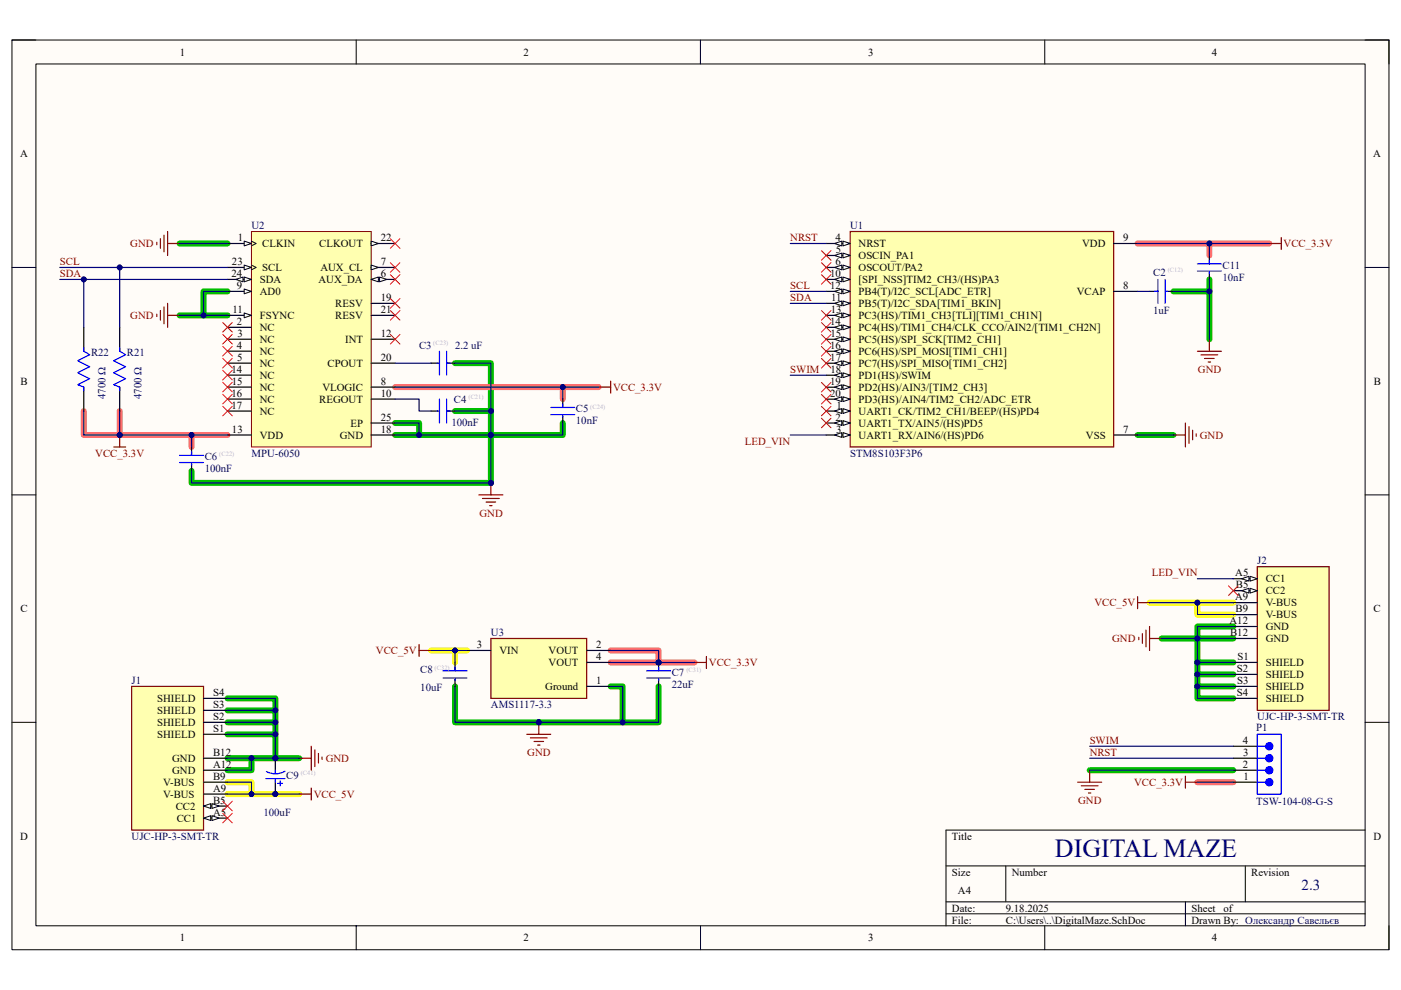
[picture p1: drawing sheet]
<svg xmlns="http://www.w3.org/2000/svg" width="297mm" height="210mm" viewBox="0 0 297 210" stroke-linecap="round" stroke-linejoin="round" font-family="sans-serif">
<path d="M2.5 8.5h292v192.9h-292z" fill="#fffcf8"/>
<path d="M2.5 8.5h292v192.9h-292z" fill="none" stroke="#000" stroke-width=".21"/>
<path d="M7.6 13.6h281.8v182.8h-281.8z" fill="#fffcf8"/>
<g fill="none" stroke="#000" stroke-width=".21">
<path d="M2.5 8.5h5.1M7.6 13.6h281.8v182.8h-281.8zM75.5 8.5v5.1M148.5 8.5v5.1M221.5 8.5v5.1M289.4 8.5h5.1v5.1M2.5 56.7h5.1M289.4 56.7h5.1M2.5 105h5.1M289.4 105h5.1M2.5 153.2h5.1M289.4 153.2h5.1"/>
<path d="M289.4 176.1h-88.8v20.3M75.5 196.4v5M148.5 196.4v5M200.6 183.7h88.8M200.6 191.3h88.8M200.6 193.8h88.8M213.3 183.7v7.6M221.5 196.4v5M251.3 191.3v5.1M264 183.7v7.6M294.5 196.4v5"/>
</g>
<g fill="none" stroke="#00be00" stroke-width="1.3">
<path d="M38.1 51.6h10.1M256.4 59.3v12.7M38.1 66.9h10.1M48.2 61.8h-5v5.1M96.5 77h7.6v25.4h-63.5v-2.5M248.8 61.8h7.6M83.8 89.7h5.1v2.6M96.5 87.2h7.6M119.3 89.7v2.6h-35.5M241.2 92.3h7.6M246.3 135.4h7.6v12.7h7.6M261.5 132.9h-7.6v2.5h7.6"/>
<path d="M48.2 148.1h10.2v12.7M48.2 150.7h10.2M48.2 153.2h10.2M48.2 155.7h10.2M96.5 145.6v7.6h43.1v-7.6M129.5 145.6h2.5v7.6M253.9 145.6h7.6M253.9 143h7.6M253.9 140.5h7.6M48.2 160.8h15.3M53.3 160.8v2.6h-5.1M231 163.4h30.5"/>
</g>
<path d="M241.2 51.6h27.9M256.4 51.6v2.6M17.8 87.2v5.1h22.8M25.4 87.2v5.1M48.2 92.3h-7.6v2.5M83.8 82.1h35.5v2.5M119.3 82.1h7.6M129.5 138h10.1v2.5h-10.1M139.6 140.5h7.6M253.9 165.9h7.6" fill="none" stroke="#ff6e6e" stroke-width="1.3"/>
<path d="M91.4 138h7.6M96.5 138v2.5M243.7 127.8h10.2M261.5 127.8h-7.6v2.6h7.6M48.2 165.9h5.1v2.5h-5.1M53.3 168.4h10.2" fill="none" stroke="#ff0" stroke-width="1.3"/>
<path d="M180.3 49.1h55.8v45.7h-55.8z" fill="#ffffb0"/>
<path d="M180.3 49.1h55.8v45.7h-55.8z" fill="none" stroke="#800000" stroke-width=".25"/>
<path d="M175.2 51.6h5.1" fill="none" stroke="#000" stroke-width=".25"/>
<path d="M178.7 51.1l1.6 .5-1.6 .6z" fill="#f8fcff"/>
<path d="M178.7 51.1l1.6 .5-1.6 .6z" fill="none" stroke="#000" stroke-width=".21"/>
<path d="M176.9 51.6l1.6-.5v1.1z" fill="#f8fcff"/>
<path d="M176.9 51.6l1.6-.5v1.1z" fill="none" stroke="#000" stroke-width=".21"/>
<path d="M175.2 54.2h5.1" fill="none" stroke="#000" stroke-width=".25"/>
<path d="M178.7 53.7l1.6 .5-1.6 .5z" fill="#f8fcff"/>
<path d="M178.7 53.7l1.6 .5-1.6 .5z" fill="none" stroke="#000" stroke-width=".21"/>
<path d="M176.9 54.2l1.6-.5v1z" fill="#f8fcff"/>
<path d="M176.9 54.2l1.6-.5v1z" fill="none" stroke="#000" stroke-width=".21"/>
<path d="M175.2 56.7h5.1" fill="none" stroke="#000" stroke-width=".25"/>
<path d="M178.7 56.2l1.6 .5-1.6 .5z" fill="#f8fcff"/>
<path d="M178.7 56.2l1.6 .5-1.6 .5z" fill="none" stroke="#000" stroke-width=".21"/>
<path d="M176.9 56.7l1.6-.5v1z" fill="#f8fcff"/>
<path d="M176.9 56.7l1.6-.5v1z" fill="none" stroke="#000" stroke-width=".21"/>
<path d="M175.2 59.3h5.1" fill="none" stroke="#000" stroke-width=".25"/>
<path d="M178.7 58.8l1.6 .5-1.6 .5z" fill="#f8fcff"/>
<path d="M178.7 58.8l1.6 .5-1.6 .5z" fill="none" stroke="#000" stroke-width=".21"/>
<path d="M176.9 59.3l1.6-.5v1z" fill="#f8fcff"/>
<path d="M176.9 59.3l1.6-.5v1z" fill="none" stroke="#000" stroke-width=".21"/>
<path d="M175.2 61.8h5.1" fill="none" stroke="#000" stroke-width=".25"/>
<path d="M178.7 61.3l1.6 .5-1.6 .5z" fill="#f8fcff"/>
<path d="M178.7 61.3l1.6 .5-1.6 .5z" fill="none" stroke="#000" stroke-width=".21"/>
<path d="M176.9 61.8l1.6-.5v1z" fill="#f8fcff"/>
<path d="M176.9 61.8l1.6-.5v1z" fill="none" stroke="#000" stroke-width=".21"/>
<path d="M175.2 64.3h5.1" fill="none" stroke="#000" stroke-width=".25"/>
<path d="M178.7 63.8l1.6 .5-1.6 .6z" fill="#f8fcff"/>
<path d="M178.7 63.8l1.6 .5-1.6 .6z" fill="none" stroke="#000" stroke-width=".21"/>
<path d="M176.9 64.3l1.6-.5v1.1z" fill="#f8fcff"/>
<path d="M176.9 64.3l1.6-.5v1.1z" fill="none" stroke="#000" stroke-width=".21"/>
<path d="M175.2 66.9h5.1" fill="none" stroke="#000" stroke-width=".25"/>
<path d="M178.7 66.4l1.6 .5-1.6 .5z" fill="#f8fcff"/>
<path d="M178.7 66.4l1.6 .5-1.6 .5z" fill="none" stroke="#000" stroke-width=".21"/>
<path d="M176.9 66.9l1.6-.5v1z" fill="#f8fcff"/>
<path d="M176.9 66.9l1.6-.5v1z" fill="none" stroke="#000" stroke-width=".21"/>
<path d="M175.2 69.4h5.1" fill="none" stroke="#000" stroke-width=".25"/>
<path d="M178.7 68.9l1.6 .5-1.6 .5z" fill="#f8fcff"/>
<path d="M178.7 68.9l1.6 .5-1.6 .5z" fill="none" stroke="#000" stroke-width=".21"/>
<path d="M176.9 69.4l1.6-.5v1z" fill="#f8fcff"/>
<path d="M176.9 69.4l1.6-.5v1z" fill="none" stroke="#000" stroke-width=".21"/>
<path d="M175.2 72h5.1" fill="none" stroke="#000" stroke-width=".25"/>
<path d="M178.7 71.5l1.6 .5-1.6 .5z" fill="#f8fcff"/>
<path d="M178.7 71.5l1.6 .5-1.6 .5z" fill="none" stroke="#000" stroke-width=".21"/>
<path d="M176.9 72l1.6-.5v1z" fill="#f8fcff"/>
<path d="M176.9 72l1.6-.5v1z" fill="none" stroke="#000" stroke-width=".21"/>
<path d="M175.2 74.5h5.1" fill="none" stroke="#000" stroke-width=".25"/>
<path d="M178.7 74l1.6 .5-1.6 .5z" fill="#f8fcff"/>
<path d="M178.7 74l1.6 .5-1.6 .5z" fill="none" stroke="#000" stroke-width=".21"/>
<path d="M176.9 74.5l1.6-.5v1z" fill="#f8fcff"/>
<path d="M176.9 74.5l1.6-.5v1z" fill="none" stroke="#000" stroke-width=".21"/>
<path d="M175.2 77h5.1" fill="none" stroke="#000" stroke-width=".25"/>
<path d="M178.7 76.5l1.6 .5-1.6 .6z" fill="#f8fcff"/>
<path d="M178.7 76.5l1.6 .5-1.6 .6z" fill="none" stroke="#000" stroke-width=".21"/>
<path d="M176.9 77l1.6-.5v1.1z" fill="#f8fcff"/>
<path d="M176.9 77l1.6-.5v1.1z" fill="none" stroke="#000" stroke-width=".21"/>
<path d="M175.2 79.6h5.1" fill="none" stroke="#000" stroke-width=".25"/>
<path d="M178.7 79.1l1.6 .5-1.6 .5z" fill="#f8fcff"/>
<path d="M178.7 79.1l1.6 .5-1.6 .5z" fill="none" stroke="#000" stroke-width=".21"/>
<path d="M176.9 79.6l1.6-.5v1z" fill="#f8fcff"/>
<path d="M176.9 79.6l1.6-.5v1z" fill="none" stroke="#000" stroke-width=".21"/>
<path d="M175.2 82.1h5.1" fill="none" stroke="#000" stroke-width=".25"/>
<path d="M178.7 81.6l1.6 .5-1.6 .5z" fill="#f8fcff"/>
<path d="M178.7 81.6l1.6 .5-1.6 .5z" fill="none" stroke="#000" stroke-width=".21"/>
<path d="M176.9 82.1l1.6-.5v1z" fill="#f8fcff"/>
<path d="M176.9 82.1l1.6-.5v1z" fill="none" stroke="#000" stroke-width=".21"/>
<path d="M175.2 84.7h5.1" fill="none" stroke="#000" stroke-width=".25"/>
<path d="M178.7 84.2l1.6 .5-1.6 .5z" fill="#f8fcff"/>
<path d="M178.7 84.2l1.6 .5-1.6 .5z" fill="none" stroke="#000" stroke-width=".21"/>
<path d="M176.9 84.7l1.6-.5v1z" fill="#f8fcff"/>
<path d="M176.9 84.7l1.6-.5v1z" fill="none" stroke="#000" stroke-width=".21"/>
<path d="M175.2 87.2h5.1" fill="none" stroke="#000" stroke-width=".25"/>
<path d="M178.7 86.7l1.6 .5-1.6 .5z" fill="#f8fcff"/>
<path d="M178.7 86.7l1.6 .5-1.6 .5z" fill="none" stroke="#000" stroke-width=".21"/>
<path d="M176.9 87.2l1.6-.5v1z" fill="#f8fcff"/>
<path d="M176.9 87.2l1.6-.5v1z" fill="none" stroke="#000" stroke-width=".21"/>
<path d="M175.2 89.7h5.1" fill="none" stroke="#000" stroke-width=".25"/>
<path d="M178.7 89.2l1.6 .5-1.6 .5z" fill="#f8fcff"/>
<path d="M178.7 89.2l1.6 .5-1.6 .5z" fill="none" stroke="#000" stroke-width=".21"/>
<path d="M176.9 89.7l1.6-.5v1z" fill="#f8fcff"/>
<path d="M176.9 89.7l1.6-.5v1z" fill="none" stroke="#000" stroke-width=".21"/>
<path d="M175.2 92.3h5.1" fill="none" stroke="#000" stroke-width=".25"/>
<path d="M178.7 91.8l1.6 .5-1.6 .5z" fill="#f8fcff"/>
<path d="M178.7 91.8l1.6 .5-1.6 .5z" fill="none" stroke="#000" stroke-width=".21"/>
<path d="M176.9 92.3l1.6-.5v1z" fill="#f8fcff"/>
<path d="M176.9 92.3l1.6-.5v1z" fill="none" stroke="#000" stroke-width=".21"/>
<path d="M236.1 51.6h5.1M236.1 61.8h5.1M236.1 92.3h5.1" fill="none" stroke="#000" stroke-width=".25"/>
<path d="M53.3 49.1h25.4v45.7h-25.4z" fill="#ffffb0"/>
<path d="M53.3 49.1h25.4v45.7h-25.4z" fill="none" stroke="#800000" stroke-width=".21"/>
<path d="M48.2 51.6h5.1" fill="none" stroke="#000" stroke-width=".25"/>
<path d="M51.8 51.1l1.5 .5-1.5 .6z" fill="#f8fcff"/>
<path d="M51.8 51.1l1.5 .5-1.5 .6zM53.3 51.1l1 .5-1 .6" fill="none" stroke="#000" stroke-width=".21"/>
<path d="M78.7 59.3h5.1M48.2 69.4h5.1M48.2 71.9h5.1M48.2 74.5h5.1M48.2 77h5.1" fill="none" stroke="#000" stroke-width=".25"/>
<path d="M78.7 59.3l1.5-.5v1z" fill="#f8fcff"/>
<path d="M78.7 59.3l1.5-.5v1z" fill="none" stroke="#000" stroke-width=".21"/>
<path d="M80.5 58.8l1.5 .5-1.5 .5z" fill="#f8fcff"/>
<path d="M80.5 58.8l1.5 .5-1.5 .5z" fill="none" stroke="#000" stroke-width=".21"/>
<path d="M78.7 56.7h5.1" fill="none" stroke="#000" stroke-width=".25"/>
<path d="M78.7 56.2l1.5 .5-1.5 .5z" fill="#f8fcff"/>
<path d="M78.7 56.2l1.5 .5-1.5 .5z" fill="none" stroke="#000" stroke-width=".21"/>
<path d="M48.2 61.8h5.1M78.7 82.1h5.1" fill="none" stroke="#000" stroke-width=".25"/>
<path d="M51.8 61.3l1.5 .5-1.5 .5z" fill="#f8fcff"/>
<path d="M51.8 61.3l1.5 .5-1.5 .5z" fill="none" stroke="#000" stroke-width=".21"/>
<path d="M48.2 66.9h5.1M78.7 84.6h5.1" fill="none" stroke="#000" stroke-width=".25"/>
<path d="M51.8 66.4l1.5 .5-1.5 .5z" fill="#f8fcff"/>
<path d="M51.8 66.4l1.5 .5-1.5 .5z" fill="none" stroke="#000" stroke-width=".21"/>
<path d="M78.7 51.6h5.1M48.2 79.6h5.1M78.7 71.9h5.1M78.7 64.3h5.1M78.7 77h5.1M78.7 66.9h5.1M48.2 92.3h5.1M48.2 87.2h5.1M48.2 82.1h5.1M48.2 84.6h5.1M78.7 92.3h5.1" fill="none" stroke="#000" stroke-width=".25"/>
<path d="M78.7 51.1l1.5 .5-1.5 .6z" fill="#f8fcff"/>
<path d="M78.7 51.1l1.5 .5-1.5 .6z" fill="none" stroke="#000" stroke-width=".21"/>
<path d="M48.2 56.7h5.1" fill="none" stroke="#000" stroke-width=".25"/>
<path d="M51.8 56.2l1.5 .5-1.5 .5z" fill="#f8fcff"/>
<path d="M51.8 56.2l1.5 .5-1.5 .5zM53.3 56.2l1 .5-1 .5" fill="none" stroke="#000" stroke-width=".21"/>
<path d="M48.2 59.3h5.1" fill="none" stroke="#000" stroke-width=".25"/>
<path d="M51.8 58.8l1.5 .5-1.5 .5z" fill="#f8fcff"/>
<path d="M51.8 58.8l1.5 .5-1.5 .5z" fill="none" stroke="#000" stroke-width=".21"/>
<path d="M50 59.3l1.5-.5v1z" fill="#f8fcff"/>
<path d="M50 59.3l1.5-.5v1z" fill="none" stroke="#000" stroke-width=".21"/>
<path d="M78.7 89.7h5.1" fill="none" stroke="#000" stroke-width=".25"/>
<path d="M104.1 135.4h20.3v12.7h-20.3z" fill="#ffffb0"/>
<path d="M33.2 66.6v.5M34 65.9v2M34.8 65.1v3.6M35.5 66.9h2.6M35.5 64.3v5.1M101.5 105h5.1M102.3 105.7h3.6M103.1 106.5h2M103.8 107.3h.5M104.1 102.4v2.6M104.1 135.4h20.3v12.7h-20.3z" fill="none" stroke="#800000" stroke-width=".25"/>
<path d="M40.6 94.8v1.8M40.6 98.4v1.5M99 138h5.1M124.4 138h5.1M124.4 140.5h5.1M124.4 145.6h5.1" fill="none" stroke="#000" stroke-width=".25"/>
<path d="M38.1 96.6h5.1M38.1 98.1h5.1M40.6 95.8v.8M40.6 98.4v.2" fill="none" stroke="#00f" stroke-width=".25"/>
<circle cx="104.1" cy="102.4" r=".51" fill="#000080"/>
<circle cx="104.1" cy="102.4" r=".51" fill="none" stroke="#000080" stroke-width=".21"/>
<path d="M91.4 87.2h1.5M94.7 87.2h1.8M119.3 84.6v1.8M119.3 88.2v1.5" fill="none" stroke="#000" stroke-width=".25"/>
<path d="M92.7 87.2h.2M93.2 84.6v5.1M94.7 84.6v5.1M94.7 87.2h.8M116.8 86.4h5.1M116.8 87.9h5.1M119.3 85.7v.7M119.3 88.2v.3" fill="none" stroke="#00f" stroke-width=".25"/>
<path d="M27.9 145.6h15.3v30.5h-15.3z" fill="#ffffb0"/>
<path d="M27.9 145.6h15.3v30.5h-15.3z" fill="none" stroke="#800000" stroke-width=".25"/>
<path d="M43.2 173.5h5" fill="none" stroke="#000" stroke-width=".25"/>
<path d="M43.2 173.5l1.5-.5v1z" fill="#f8fcff"/>
<path d="M43.2 173.5l1.5-.5v1z" fill="none" stroke="#000" stroke-width=".21"/>
<path d="M44.9 173l1.6 .5-1.6 .5z" fill="#f8fcff"/>
<path d="M44.9 173l1.6 .5-1.6 .5z" fill="none" stroke="#000" stroke-width=".21"/>
<path d="M43.2 171h5" fill="none" stroke="#000" stroke-width=".25"/>
<path d="M43.2 171l1.5-.5v1z" fill="#f8fcff"/>
<path d="M43.2 171l1.5-.5v1z" fill="none" stroke="#000" stroke-width=".21"/>
<path d="M44.9 170.5l1.6 .5-1.6 .5z" fill="#f8fcff"/>
<path d="M44.9 170.5l1.6 .5-1.6 .5z" fill="none" stroke="#000" stroke-width=".21"/>
<path d="M43.2 155.7h5M43.2 153.2h5M43.2 150.7h5M43.2 148.1h5M43.2 168.4h5M43.2 165.9h5M43.2 163.4h5M43.2 160.8h5" fill="none" stroke="#000" stroke-width=".25"/>
<path d="M266.6 120.2h15.2v30.5h-15.2z" fill="#ffffb0"/>
<path d="M266.6 120.2h15.2v30.5h-15.2z" fill="none" stroke="#800000" stroke-width=".25"/>
<path d="M261.5 122.7h5.1" fill="none" stroke="#000" stroke-width=".25"/>
<path d="M265 122.2l1.6 .5-1.6 .6z" fill="#f8fcff"/>
<path d="M265 122.2l1.6 .5-1.6 .6z" fill="none" stroke="#000" stroke-width=".21"/>
<path d="M263.3 122.7l1.5-.5v1.1z" fill="#f8fcff"/>
<path d="M263.3 122.7l1.5-.5v1.1z" fill="none" stroke="#000" stroke-width=".21"/>
<path d="M261.5 125.3h5.1" fill="none" stroke="#000" stroke-width=".25"/>
<path d="M265 124.8l1.6 .5-1.6 .5z" fill="#f8fcff"/>
<path d="M265 124.8l1.6 .5-1.6 .5z" fill="none" stroke="#000" stroke-width=".21"/>
<path d="M263.3 125.3l1.5-.5v1z" fill="#f8fcff"/>
<path d="M263.3 125.3l1.5-.5v1z" fill="none" stroke="#000" stroke-width=".21"/>
<path d="M261.5 127.8h5.1M261.5 130.4h5.1M261.5 132.9h5.1M261.5 135.4h5.1M96.5 140.5v1.8M96.5 144.1v1.5M261.5 140.5h5.1M261.5 143h5.1M261.5 145.6h5.1M261.5 148.1h5.1" fill="none" stroke="#000" stroke-width=".25"/>
<g fill="none" stroke="#800000" stroke-width=".25">
<path d="M33.2 51.4v.5M34 50.6v2.1M34.8 49.9v3.5M35.5 51.6h2.6M35.5 49.1v5.1M241.4 135.2v.5M242.2 134.4v2M243 133.6v3.6M243.7 132.9v5.1M243.7 135.4h2.6M66 158.3v5.1M66.8 159v3.6"/>
<path d="M67.5 159.8v2M63.5 160.8h2.5M68.3 160.6v.5"/>
</g>
<path d="M93.9 142.3h5.1M93.9 143.8h5.1M96.5 141.5v.8M96.5 144.1v.2" fill="none" stroke="#00f" stroke-width=".25"/>
<circle cx="139.6" cy="140.5" r=".51" fill="#000080"/>
<circle cx="139.6" cy="140.5" r=".51" fill="none" stroke="#000080" stroke-width=".21"/>
<path d="M139.6 140.5v1.8" fill="none" stroke="#000" stroke-width=".25"/>
<circle cx="139.6" cy="140.5" r=".51" fill="#000080"/>
<circle cx="139.6" cy="140.5" r=".51" fill="none" stroke="#000080" stroke-width=".21"/>
<path d="M139.6 144.1v1.5" fill="none" stroke="#000" stroke-width=".25"/>
<path d="M137.1 142.3h5.1M137.1 143.8h5.1M139.6 141.5v.8M139.6 144.1v.2" fill="none" stroke="#00f" stroke-width=".25"/>
<path d="M111.7 155.7h5.1M112.5 156.5h3.5M113.2 157.3h2M114 158h.5M114.2 153.2v2.5" fill="none" stroke="#800000" stroke-width=".25"/>
<circle cx="114.2" cy="153.2" r=".51" fill="#000080"/>
<circle cx="114.2" cy="153.2" r=".51" fill="none" stroke="#000080" stroke-width=".21"/>
<circle cx="58.4" cy="168.4" r=".51" fill="#000080"/>
<circle cx="58.4" cy="168.4" r=".51" fill="none" stroke="#000080" stroke-width=".21"/>
<circle cx="58.4" cy="160.8" r=".51" fill="#000080"/>
<circle cx="58.4" cy="160.8" r=".51" fill="none" stroke="#000080" stroke-width=".21"/>
<path d="M58.4 165.9v2.5" fill="none" stroke="#000" stroke-width=".25"/>
<circle cx="58.4" cy="168.4" r=".51" fill="#000080"/>
<circle cx="58.4" cy="168.4" r=".51" fill="none" stroke="#000080" stroke-width=".21"/>
<path d="M58.4 160.8v2.6" fill="none" stroke="#000" stroke-width=".25"/>
<circle cx="58.4" cy="160.8" r=".51" fill="#000080"/>
<circle cx="58.4" cy="160.8" r=".51" fill="none" stroke="#000080" stroke-width=".21"/>
<g fill="none" stroke="#00f" stroke-width=".25">
<path d="M253.9 56h5M253.9 57.5h5M256.4 55.2v.8M256.4 57.7v.3M17.8 73.7v.8l1.2 .7-2.5 1.3 2.5 1.3-2.5 1.3 2.5 1.2-2.5 1.3 1.3 .5v.8M25.4 73.7v.8l1.2 .7-2.5 1.3 2.5 1.3-2.5 1.3 2.5 1.2-2.5 1.3 1.3 .5v.8M56.3 165.1h4.1M58.4 163.4v.7M58.4 165.1v.8M58.9 166.2h1M59.4 165.7v1M60.4 163.6a4 4 0 0 1-3.9 0"/>
<path d="M266.6 165.9h1.7"/>
</g>
<path d="M256.4 54.2v1.8M256.4 57.7v1.6M17.8 69.4v5.1M25.4 69.4v5.1M17.8 82.1v5.1M25.4 82.1v5.1M261.5 158.3h5.1M261.5 165.9h5.1M261.5 163.4h5.1M261.5 160.8h5.1" fill="none" stroke="#000" stroke-width=".25"/>
<path d="M253.9 74.5h5M254.6 75.3h3.6M255.4 76h2M256.2 76.8h.5M256.4 72v2.5M248.8 92.3h2.5M251.3 89.7v5.1M252.1 90.5v3.5M252.9 91.2v2.1M253.6 92v.5" fill="none" stroke="#800000" stroke-width=".25"/>
<circle cx="269.1" cy="165.9" r=".76" fill="#00f"/>
<g fill="none" stroke="#00f" stroke-width=".25">
<path d="M266.6 155.7h5v12.7h-5zM266.6 163.4h1.7"/>
<circle cx="269.1" cy="165.9" r=".76"/>
</g>
<circle cx="269.1" cy="163.4" r=".76" fill="#00f"/>
<g fill="none" stroke="#00f" stroke-width=".25">
<path d="M266.6 158.3h1.7M266.6 160.8h1.7"/>
<circle cx="269.1" cy="163.4" r=".76"/>
</g>
<circle cx="269.1" cy="160.8" r=".76" fill="#00f"/>
<circle cx="269.1" cy="160.8" r=".76" fill="none" stroke="#00f" stroke-width=".25"/>
<circle cx="269.1" cy="158.3" r=".76" fill="#00f"/>
<g fill="none" stroke="#00f" stroke-width=".25">
<path d="M245.5 59.3v5M247 59.3v5M244.7 61.8h.8M247.3 61.8h.2"/>
<circle cx="269.1" cy="158.3" r=".76"/>
</g>
<g fill="none" stroke="#f00" stroke-width=".21">
<path d="M82.8 50.6l2 2.1M82.8 55.7l2 2M82.8 58.3l2 2M84.8 50.6l-2 2.1M84.8 55.7l-2 2M84.8 58.3l-2 2M174.2 53.2l2 2M174.2 55.7l2 2M174.2 58.3l2 2M176.2 53.2l-2 2M176.2 55.7l-2 2M176.2 58.3l-2 2"/>
<path d="M47.2 68.4l2.1 2M47.2 70.9l2.1 2.1M47.2 73.5l2.1 2M47.2 76l2.1 2M47.2 78.5l2.1 2.1M49.3 68.4l-2.1 2M49.3 70.9l-2.1 2.1M49.3 73.5l-2.1 2M49.3 76l-2.1 2M49.3 78.5l-2.1 2.1M82.8 63.3l2 2.1M82.8 65.9l2 2"/>
<path d="M84.8 63.3l-2 2.1M84.8 65.9l-2 2M174.2 65.9l2 2M174.2 68.4l2 2M174.2 71l2 2M174.2 73.5l2 2M174.2 76l2 2.1M176.2 65.9l-2 2M176.2 68.4l-2 2M176.2 71l-2 2M176.2 73.5l-2 2M176.2 76l-2 2.1"/>
<path d="M47.2 86.2l2.1 2M47.2 81.1l2.1 2M47.2 83.6l2.1 2.1M49.3 86.2l-2.1 2M49.3 81.1l-2.1 2M49.3 83.6l-2.1 2.1M174.2 81.1l2 2M174.2 83.7l2 2M174.2 86.2l2 2M174.2 88.7l2 2M176.2 81.1l-2 2M176.2 83.7l-2 2"/>
<path d="M176.2 86.2l-2 2M176.2 88.7l-2 2"/>
</g>
<g fill="none" stroke="#800000" stroke-width=".25">
<path d="M269.1 51.6h2.5M271.6 50.4v2.5M24.1 94.8h2.5M25.4 92.3v2.5M126.9 82.1h2.6M129.5 80.8v2.6M88.9 138h2.5M88.9 136.7v2.5M149.8 139.2v2.6M241.2 126.6v2.5M241.2 127.8h2.5M147.2 140.5h2.6"/>
<path d="M63.5 168.4h2.5M66 167.2v2.5"/>
</g>
<path d="M243.7 61.8h1.8M247.3 61.8h1.5" fill="none" stroke="#000" stroke-width=".25"/>
<circle cx="25.4" cy="92.3" r=".51" fill="#000080"/>
<circle cx="25.4" cy="92.3" r=".51" fill="none" stroke="#000080" stroke-width=".21"/>
<path d="M82.8 70.9l2 2.1M84.8 70.9l-2 2.1M260.5 124.3l2 2M262.5 124.3l-2 2M47.2 169.9l2.1 2.1M47.2 172.5l2.1 2M49.3 169.9l-2.1 2.1M49.3 172.5l-2.1 2" fill="none" stroke="#f00" stroke-width=".21"/>
<path d="M228.5 165.9h5.1M229.3 166.7h3.5M230 167.4h2M230.8 168.2h.5M231 163.4v2.5M251.3 165.9h2.6M251.3 164.6v2.6" fill="none" stroke="#800000" stroke-width=".25"/>
<path d="M91.4 77h1.5M94.7 77h1.8" fill="none" stroke="#000" stroke-width=".25"/>
<path d="M92.7 77h.2M93.2 74.5v5.1M94.7 74.5v5.1M94.7 77h.8" fill="none" stroke="#00f" stroke-width=".25"/>
<path d="M12.7 56.7h35.5" fill="none" stroke="#000080" stroke-width=".25"/>
<circle cx="25.4" cy="56.7" r=".51" fill="#000080"/>
<circle cx="25.4" cy="56.7" r=".51" fill="none" stroke="#000080" stroke-width=".21"/>
<path d="M12.7 59.3h35.5" fill="none" stroke="#000080" stroke-width=".25"/>
<circle cx="17.8" cy="59.3" r=".51" fill="#000080"/>
<circle cx="17.8" cy="59.3" r=".51" fill="none" stroke="#000080" stroke-width=".21"/>
<path d="M38.1 66.9h10.1" fill="none" stroke="#000080" stroke-width=".25"/>
<circle cx="43.2" cy="66.9" r=".51" fill="#000080"/>
<circle cx="43.2" cy="66.9" r=".51" fill="none" stroke="#000080" stroke-width=".21"/>
<path d="M48.2 61.8h-5v5.1" fill="none" stroke="#000080" stroke-width=".25"/>
<circle cx="43.2" cy="66.9" r=".51" fill="#000080"/>
<circle cx="43.2" cy="66.9" r=".51" fill="none" stroke="#000080" stroke-width=".21"/>
<path d="M96.5 77h7.6v25.4M83.8 84.6h5.1v2.6h2.5" fill="none" stroke="#000080" stroke-width=".25"/>
<circle cx="104.1" cy="87.2" r=".51" fill="#000080"/>
<circle cx="104.1" cy="87.2" r=".51" fill="none" stroke="#000080" stroke-width=".21"/>
<circle cx="104.1" cy="92.3" r=".51" fill="#000080"/>
<circle cx="104.1" cy="92.3" r=".51" fill="none" stroke="#000080" stroke-width=".21"/>
<circle cx="104.1" cy="102.4" r=".51" fill="#000080"/>
<circle cx="104.1" cy="102.4" r=".51" fill="none" stroke="#000080" stroke-width=".21"/>
<path d="M96.5 87.2h7.6" fill="none" stroke="#000080" stroke-width=".25"/>
<circle cx="104.1" cy="87.2" r=".51" fill="#000080"/>
<circle cx="104.1" cy="87.2" r=".51" fill="none" stroke="#000080" stroke-width=".21"/>
<path d="M40.6 99.9v2.5h63.5" fill="none" stroke="#000080" stroke-width=".25"/>
<circle cx="104.1" cy="102.4" r=".51" fill="#000080"/>
<circle cx="104.1" cy="102.4" r=".51" fill="none" stroke="#000080" stroke-width=".21"/>
<path d="M83.8 92.3h20.3" fill="none" stroke="#000080" stroke-width=".25"/>
<circle cx="88.9" cy="92.3" r=".51" fill="#000080"/>
<circle cx="88.9" cy="92.3" r=".51" fill="none" stroke="#000080" stroke-width=".21"/>
<circle cx="104.1" cy="92.3" r=".51" fill="#000080"/>
<circle cx="104.1" cy="92.3" r=".51" fill="none" stroke="#000080" stroke-width=".21"/>
<path d="M48.2 92.3h-7.6v2.5" fill="none" stroke="#000080" stroke-width=".25"/>
<circle cx="40.6" cy="92.3" r=".51" fill="#000080"/>
<circle cx="40.6" cy="92.3" r=".51" fill="none" stroke="#000080" stroke-width=".21"/>
<path d="M119.3 89.7v2.6h-15.2" fill="none" stroke="#000080" stroke-width=".25"/>
<circle cx="104.1" cy="92.3" r=".51" fill="#000080"/>
<circle cx="104.1" cy="92.3" r=".51" fill="none" stroke="#000080" stroke-width=".21"/>
<path d="M83.8 82.1h35.5v2.5" fill="none" stroke="#000080" stroke-width=".25"/>
<circle cx="119.3" cy="82.1" r=".51" fill="#000080"/>
<circle cx="119.3" cy="82.1" r=".51" fill="none" stroke="#000080" stroke-width=".21"/>
<path d="M119.3 82.1h7.6" fill="none" stroke="#000080" stroke-width=".25"/>
<circle cx="119.3" cy="82.1" r=".51" fill="#000080"/>
<circle cx="119.3" cy="82.1" r=".51" fill="none" stroke="#000080" stroke-width=".21"/>
<path d="M48.2 160.8h15.3" fill="none" stroke="#000080" stroke-width=".25"/>
<circle cx="53.3" cy="160.8" r=".51" fill="#000080"/>
<circle cx="53.3" cy="160.8" r=".51" fill="none" stroke="#000080" stroke-width=".21"/>
<circle cx="58.4" cy="160.8" r=".51" fill="#000080"/>
<circle cx="58.4" cy="160.8" r=".51" fill="none" stroke="#000080" stroke-width=".21"/>
<path d="M53.3 160.8v2.6h-5.1" fill="none" stroke="#000080" stroke-width=".25"/>
<circle cx="53.3" cy="160.8" r=".51" fill="#000080"/>
<circle cx="53.3" cy="160.8" r=".51" fill="none" stroke="#000080" stroke-width=".21"/>
<path d="M48.2 165.9h5.1v2.5h-5.1" fill="none" stroke="#000080" stroke-width=".25"/>
<circle cx="53.3" cy="168.4" r=".51" fill="#000080"/>
<circle cx="53.3" cy="168.4" r=".51" fill="none" stroke="#000080" stroke-width=".21"/>
<path d="M53.3 168.4h10.2" fill="none" stroke="#000080" stroke-width=".25"/>
<circle cx="53.3" cy="168.4" r=".51" fill="#000080"/>
<circle cx="53.3" cy="168.4" r=".51" fill="none" stroke="#000080" stroke-width=".21"/>
<circle cx="58.4" cy="168.4" r=".51" fill="#000080"/>
<circle cx="58.4" cy="168.4" r=".51" fill="none" stroke="#000080" stroke-width=".21"/>
<path d="M246.3 135.4h7.6" fill="none" stroke="#000080" stroke-width=".25"/>
<circle cx="253.9" cy="135.4" r=".51" fill="#000080"/>
<circle cx="253.9" cy="135.4" r=".51" fill="none" stroke="#000080" stroke-width=".21"/>
<path d="M261.5 132.9h-7.6v2.5h7.6" fill="none" stroke="#000080" stroke-width=".25"/>
<circle cx="253.9" cy="135.4" r=".51" fill="#000080"/>
<circle cx="253.9" cy="135.4" r=".51" fill="none" stroke="#000080" stroke-width=".21"/>
<path d="M261.5 127.8h-7.6v2.6h7.6" fill="none" stroke="#000080" stroke-width=".25"/>
<circle cx="253.9" cy="127.8" r=".51" fill="#000080"/>
<circle cx="253.9" cy="127.8" r=".51" fill="none" stroke="#000080" stroke-width=".21"/>
<path d="M243.7 127.8h10.2" fill="none" stroke="#000080" stroke-width=".25"/>
<circle cx="253.9" cy="127.8" r=".51" fill="#000080"/>
<circle cx="253.9" cy="127.8" r=".51" fill="none" stroke="#000080" stroke-width=".21"/>
<path d="M91.4 138h7.6" fill="none" stroke="#000080" stroke-width=".25"/>
<circle cx="96.5" cy="138" r=".51" fill="#000080"/>
<circle cx="96.5" cy="138" r=".51" fill="none" stroke="#000080" stroke-width=".21"/>
<path d="M38.1 51.6h10.1M167.6 61.8h7.6M167.6 64.3h7.6M139.6 140.5h7.6" fill="none" stroke="#000080" stroke-width=".25"/>
<circle cx="139.6" cy="140.5" r=".51" fill="#000080"/>
<circle cx="139.6" cy="140.5" r=".51" fill="none" stroke="#000080" stroke-width=".21"/>
<path d="M96.5 138v2.5" fill="none" stroke="#000080" stroke-width=".25"/>
<circle cx="96.5" cy="138" r=".51" fill="#000080"/>
<circle cx="96.5" cy="138" r=".51" fill="none" stroke="#000080" stroke-width=".21"/>
<path d="M129.5 145.6h2.5v7.6" fill="none" stroke="#000080" stroke-width=".25"/>
<circle cx="132" cy="153.2" r=".51" fill="#000080"/>
<circle cx="132" cy="153.2" r=".51" fill="none" stroke="#000080" stroke-width=".21"/>
<path d="M139.6 145.6v7.6h-25.4" fill="none" stroke="#000080" stroke-width=".25"/>
<circle cx="132" cy="153.2" r=".51" fill="#000080"/>
<circle cx="132" cy="153.2" r=".51" fill="none" stroke="#000080" stroke-width=".21"/>
<circle cx="114.2" cy="153.2" r=".51" fill="#000080"/>
<circle cx="114.2" cy="153.2" r=".51" fill="none" stroke="#000080" stroke-width=".21"/>
<path d="M96.5 145.6v7.6h17.7" fill="none" stroke="#000080" stroke-width=".25"/>
<circle cx="114.2" cy="153.2" r=".51" fill="#000080"/>
<circle cx="114.2" cy="153.2" r=".51" fill="none" stroke="#000080" stroke-width=".21"/>
<path d="M241.2 51.6h27.9M167.6 92.3h7.6M241.2 92.3h7.6M253.9 122.7h7.6" fill="none" stroke="#000080" stroke-width=".25"/>
<circle cx="256.4" cy="51.6" r=".51" fill="#000080"/>
<circle cx="256.4" cy="51.6" r=".51" fill="none" stroke="#000080" stroke-width=".21"/>
<path d="M25.4 87.2v5.1" fill="none" stroke="#000080" stroke-width=".25"/>
<circle cx="25.4" cy="92.3" r=".51" fill="#000080"/>
<circle cx="25.4" cy="92.3" r=".51" fill="none" stroke="#000080" stroke-width=".21"/>
<path d="M25.4 56.7v12.7" fill="none" stroke="#000080" stroke-width=".25"/>
<circle cx="25.4" cy="56.7" r=".51" fill="#000080"/>
<circle cx="25.4" cy="56.7" r=".51" fill="none" stroke="#000080" stroke-width=".21"/>
<path d="M17.8 59.3v10.1" fill="none" stroke="#000080" stroke-width=".25"/>
<circle cx="17.8" cy="59.3" r=".51" fill="#000080"/>
<circle cx="17.8" cy="59.3" r=".51" fill="none" stroke="#000080" stroke-width=".21"/>
<path d="M167.6 51.6h7.6M256.4 59.3v12.7M167.6 79.6h7.6M231 158.3h30.5M231 163.4h30.5M231 160.8h30.5M253.9 165.9h7.6" fill="none" stroke="#000080" stroke-width=".25"/>
<circle cx="256.4" cy="61.8" r=".51" fill="#000080"/>
<circle cx="256.4" cy="61.8" r=".51" fill="none" stroke="#000080" stroke-width=".21"/>
<path d="M256.4 51.6v2.6" fill="none" stroke="#000080" stroke-width=".25"/>
<circle cx="256.4" cy="51.6" r=".51" fill="#000080"/>
<circle cx="256.4" cy="51.6" r=".51" fill="none" stroke="#000080" stroke-width=".21"/>
<path d="M241.2 61.8h2.5M248.8 61.8h7.6" fill="none" stroke="#000080" stroke-width=".25"/>
<circle cx="256.4" cy="61.8" r=".51" fill="#000080"/>
<circle cx="256.4" cy="61.8" r=".51" fill="none" stroke="#000080" stroke-width=".21"/>
<path d="M17.8 87.2v5.1h22.8" fill="none" stroke="#000080" stroke-width=".25"/>
<circle cx="40.6" cy="92.3" r=".51" fill="#000080"/>
<circle cx="40.6" cy="92.3" r=".51" fill="none" stroke="#000080" stroke-width=".21"/>
<circle cx="25.4" cy="92.3" r=".51" fill="#000080"/>
<circle cx="25.4" cy="92.3" r=".51" fill="none" stroke="#000080" stroke-width=".21"/>
<path d="M129.5 138h10.1v2.5h-10.1" fill="none" stroke="#000080" stroke-width=".25"/>
<circle cx="139.6" cy="140.5" r=".51" fill="#000080"/>
<circle cx="139.6" cy="140.5" r=".51" fill="none" stroke="#000080" stroke-width=".21"/>
<path d="M48.2 148.1h10.2v12.7" fill="none" stroke="#000080" stroke-width=".25"/>
<circle cx="58.4" cy="150.7" r=".51" fill="#000080"/>
<circle cx="58.4" cy="150.7" r=".51" fill="none" stroke="#000080" stroke-width=".21"/>
<circle cx="58.4" cy="153.2" r=".51" fill="#000080"/>
<circle cx="58.4" cy="153.2" r=".51" fill="none" stroke="#000080" stroke-width=".21"/>
<circle cx="58.4" cy="155.7" r=".51" fill="#000080"/>
<circle cx="58.4" cy="155.7" r=".51" fill="none" stroke="#000080" stroke-width=".21"/>
<circle cx="58.4" cy="160.8" r=".51" fill="#000080"/>
<circle cx="58.4" cy="160.8" r=".51" fill="none" stroke="#000080" stroke-width=".21"/>
<path d="M48.2 150.7h10.2" fill="none" stroke="#000080" stroke-width=".25"/>
<circle cx="58.4" cy="150.7" r=".51" fill="#000080"/>
<circle cx="58.4" cy="150.7" r=".51" fill="none" stroke="#000080" stroke-width=".21"/>
<path d="M48.2 153.2h10.2" fill="none" stroke="#000080" stroke-width=".25"/>
<circle cx="58.4" cy="153.2" r=".51" fill="#000080"/>
<circle cx="58.4" cy="153.2" r=".51" fill="none" stroke="#000080" stroke-width=".21"/>
<path d="M48.2 155.7h10.2" fill="none" stroke="#000080" stroke-width=".25"/>
<circle cx="58.4" cy="155.7" r=".51" fill="#000080"/>
<circle cx="58.4" cy="155.7" r=".51" fill="none" stroke="#000080" stroke-width=".21"/>
<path d="M253.9 135.4v12.7h7.6" fill="none" stroke="#000080" stroke-width=".25"/>
<circle cx="253.9" cy="135.4" r=".51" fill="#000080"/>
<circle cx="253.9" cy="135.4" r=".51" fill="none" stroke="#000080" stroke-width=".21"/>
<circle cx="253.9" cy="140.5" r=".51" fill="#000080"/>
<circle cx="253.9" cy="140.5" r=".51" fill="none" stroke="#000080" stroke-width=".21"/>
<circle cx="253.9" cy="143" r=".51" fill="#000080"/>
<circle cx="253.9" cy="143" r=".51" fill="none" stroke="#000080" stroke-width=".21"/>
<circle cx="253.9" cy="145.6" r=".51" fill="#000080"/>
<circle cx="253.9" cy="145.6" r=".51" fill="none" stroke="#000080" stroke-width=".21"/>
<path d="M253.9 145.6h7.6" fill="none" stroke="#000080" stroke-width=".25"/>
<circle cx="253.9" cy="145.6" r=".51" fill="#000080"/>
<circle cx="253.9" cy="145.6" r=".51" fill="none" stroke="#000080" stroke-width=".21"/>
<path d="M253.9 143h7.6" fill="none" stroke="#000080" stroke-width=".25"/>
<circle cx="253.9" cy="143" r=".51" fill="#000080"/>
<circle cx="253.9" cy="143" r=".51" fill="none" stroke="#000080" stroke-width=".21"/>
<path d="M253.9 140.5h7.6" fill="none" stroke="#000080" stroke-width=".25"/>
<circle cx="253.9" cy="140.5" r=".51" fill="#000080"/>
<circle cx="253.9" cy="140.5" r=".51" fill="none" stroke="#000080" stroke-width=".21"/>
<path d="M83.8 77h7.6M83.8 89.7h5.1v2.6" fill="none" stroke="#000080" stroke-width=".25"/>
<circle cx="88.9" cy="92.3" r=".51" fill="#000080"/>
<circle cx="88.9" cy="92.3" r=".51" fill="none" stroke="#000080" stroke-width=".21"/>
<text font-size="5.5" fill="#000080" x="223.7" y="181.7">DIGITAL MAZE</text>
<text font-size="3.2" fill="#000080" x="276" y="188.8">2.3</text>
<g font-size="2.3">
<text x="38.2" y="11.8">1</text>
<text x="111" y="11.8">2</text>
<text x="184.1" y="11.8">3</text>
<text x="256.9" y="11.8">4</text>
<text x="4.3" y="33.4">A</text>
<text x="291.1" y="33.4">A</text>
<text x="50.4" y="51.2">1</text>
<text x="55.6" y="52.4">CLKIN</text>
<text x="67.7" y="52.4">CLKOUT</text>
<text x="80.7" y="51.2">22</text>
<text x="177.2" y="51.2">4</text>
<text x="177.2" y="53.7">5</text>
<text x="182" y="52.4">NRST</text>
<text x="229.4" y="52.4">VDD</text>
<text x="238.1" y="51.2">9</text>
<text x="49.1" y="58.8">24</text>
<text x="49.2" y="56.2">23</text>
<text x="55.6" y="57.5">SCL</text>
<text x="67.9" y="57.5">AUX_CL</text>
<text x="80.7" y="56.2">7</text>
<text x="80.7" y="58.8">6</text>
<text x="176" y="58.8">10</text>
<text x="177.2" y="56.2">6</text>
<text x="182" y="55">OSCIN_PA1</text>
<text x="182" y="57.5">OSCOUT/PA2</text>
<text x="50.2" y="61.3">9</text>
<text x="55.1" y="62.6">AD0</text>
<text x="55.1" y="60">SDA</text>
<text x="67.5" y="60">AUX_DA</text>
<text x="71.1" y="65.1">RESV</text>
<text x="80.7" y="63.9">19</text>
<text x="176" y="61.3">12</text>
<text x="176.2" y="63.9">11</text>
<text x="182" y="60">[SPI_NSS]TIM2_CH3/(HS)PA3</text>
<text x="182" y="62.6">PB4(T)/I2C_SCL[ADC_ETR]</text>
<text x="182" y="65.1">PB5(T)/I2C_SDA[TIM1_BKIN]</text>
<text x="228.3" y="62.6">VCAP</text>
<text x="238.1" y="61.3">8</text>
<text x="49.3" y="66.4">11</text>
<text x="50.2" y="68.9">2</text>
<text x="50.3" y="71.5">3</text>
<text x="55.1" y="70.2">NC</text>
<text x="55.1" y="67.7">FSYNC</text>
<text x="71.1" y="67.7">RESV</text>
<text x="80.7" y="66.4">21</text>
<text x="80.7" y="71.5">12</text>
<text x="176" y="68.9">14</text>
<text x="176.1" y="71.5">15</text>
<text x="176.1" y="66.4">13</text>
<text x="182" y="67.7">PC3(HS)/TIM1_CH3[TLI][TIM1_CH1N]</text>
<text x="182" y="70.2">PC4(HS)/TIM1_CH4/CLK_CCO/AIN2/[TIM1_CH2N]</text>
<text x="50.2" y="74">4</text>
<text x="50.3" y="76.6">5</text>
<text x="55.1" y="72.7">NC</text>
<text x="55.1" y="75.3">NC</text>
<text x="55.1" y="77.8">NC</text>
<text x="69.5" y="77.8">CPOUT</text>
<text x="73.2" y="72.7">INT</text>
<text x="80.7" y="76.6">20</text>
<text x="176" y="74">16</text>
<text x="176" y="76.6">17</text>
<text x="182" y="72.7">PC5(HS)/SPI_SCK[TIM2_CH1]</text>
<text x="182" y="75.3">PC6(HS)/SPI_MOSI[TIM1_CH1]</text>
<text x="182" y="77.8">PC7(HS)/SPI_MISO[TIM1_CH2]</text>
<text x="4.4" y="81.6">B</text>
<text x="49.1" y="79.1">14</text>
<text x="49.1" y="81.6">15</text>
<text x="55.1" y="80.4">NC</text>
<text x="55.1" y="82.9">NC</text>
<text x="68.3" y="82.9">VLOGIC</text>
<text x="80.7" y="81.6">8</text>
<text x="176" y="81.6">19</text>
<text x="176.1" y="79.1">18</text>
<text x="182" y="80.4">PD1(HS)/SWIM</text>
<text x="182" y="82.9">PD2(HS)/AIN3/[TIM2_CH3]</text>
<text x="291.2" y="81.6">B</text>
<text x="49.1" y="84.2">16</text>
<text x="49.1" y="86.7">17</text>
<text x="55.1" y="85.4">NC</text>
<text x="55.1" y="88">NC</text>
<text x="67.7" y="85.4">REGOUT</text>
<text x="80.7" y="84.2">10</text>
<text x="80.7" y="89.2">25</text>
<text x="176" y="84.2">20</text>
<text x="177.2" y="89.2">2</text>
<text x="177.4" y="86.7">1</text>
<text x="182" y="85.4">PD3(HS)/AIN4/TIM2_CH2/ADC_ETR</text>
<text x="182" y="88">UART1_CK/TIM2_CH1/BEEP/(HS)PD4</text>
<text x="49.2" y="91.8">13</text>
<text x="55.1" y="93">VDD</text>
<text x="72" y="93">GND</text>
<text x="74.3" y="90.5">EP</text>
<text x="80.7" y="91.8">18</text>
<text x="177.3" y="91.8">3</text>
<text x="182" y="90.5">UART1_TX/AIN5/(HS)PD5</text>
<text x="182" y="93">UART1_RX/AIN6/(HS)PD6</text>
<text x="230.2" y="93">VSS</text>
<text x="238.1" y="91.8">7</text>
<text x="261.9" y="122.3">A5</text>
<text x="262" y="124.8">B5</text>
<text x="268.3" y="123.5">CC1</text>
<text x="4.4" y="129.9">C</text>
<text x="261.8" y="127.3">A9</text>
<text x="262" y="129.9">B9</text>
<text x="268.3" y="126.1">CC2</text>
<text x="268.3" y="128.6">V-BUS</text>
<text x="268.3" y="131.1">V-BUS</text>
<text x="291.2" y="129.9">C</text>
<text x="101.1" y="137.5">3</text>
<text x="126.4" y="137.5">2</text>
<text x="260.7" y="132.4">A12</text>
<text x="260.8" y="134.9">B12</text>
<text x="268.3" y="133.7">GND</text>
<text x="268.3" y="136.2">GND</text>
<text x="105.9" y="138.7">VIN</text>
<text x="116.3" y="138.7">VOUT</text>
<text x="116.3" y="141.3">VOUT</text>
<text x="126.4" y="140">4</text>
<text x="262.2" y="142.6">S2</text>
<text x="262.4" y="140">S1</text>
<text x="268.3" y="141.3">SHIELD</text>
<text x="268.3" y="143.8">SHIELD</text>
<text x="33.3" y="148.9">SHIELD</text>
<text x="45.2" y="147.6">S4</text>
<text x="115.6" y="146.4">Ground</text>
<text x="126.4" y="145.1">1</text>
<text x="262.2" y="147.6">S4</text>
<text x="262.3" y="145.1">S3</text>
<text x="268.3" y="146.4">SHIELD</text>
<text x="268.3" y="148.9">SHIELD</text>
<text x="33.3" y="154">SHIELD</text>
<text x="33.3" y="151.4">SHIELD</text>
<text x="45.2" y="155.3">S1</text>
<text x="45.2" y="152.7">S2</text>
<text x="45.2" y="150.2">S3</text>
<text x="33.3" y="156.5">SHIELD</text>
<text x="36.5" y="161.6">GND</text>
<text x="45.2" y="160.3">B12</text>
<text x="263.5" y="157.8">4</text>
<text x="263.6" y="160.3">3</text>
<text x="34.6" y="166.7">V-BUS</text>
<text x="36.5" y="164.1">GND</text>
<text x="45.2" y="162.9">A12</text>
<text x="45.2" y="168">A9</text>
<text x="45.2" y="165.4">B9</text>
<text x="263.5" y="162.9">2</text>
<text x="263.7" y="165.4">1</text>
<text x="34.6" y="169.2">V-BUS</text>
<text x="37.3" y="171.8">CC2</text>
<text x="45.2" y="170.5">B5</text>
<text x="45.2" y="173">A5</text>
<text x="4.3" y="178.1">D</text>
<text x="37.5" y="174.3">CC1</text>
<text x="201.8" y="178.1">Title</text>
<text x="291.2" y="178.1">D</text>
<text x="201.8" y="185.7">Size</text>
<text x="214.5" y="185.7">Number</text>
<text x="265.3" y="185.7">Revision</text>
<text x="203.1" y="189.5">A4</text>
<text x="201.8" y="193.3">Date:</text>
<text x="201.8" y="195.9">File:</text>
<text x="213.2" y="193.3">9.18.2025</text>
<text x="213.3" y="195.9">C:\Users\..\DigitalMaze.SchDoc</text>
<text x="252.6" y="193.3">Sheet</text>
<text x="252.6" y="195.9">Drawn By: Олександр Савельєв</text>
<text x="259.4" y="193.3">of</text>
<text x="38.2" y="199.7">1</text>
<text x="111" y="199.7">2</text>
<text x="184.1" y="199.7">3</text>
<text x="256.9" y="199.7">4</text>
</g>
<g font-size="2.3" fill="#800000">
<text x="27.6" y="52.4">GND</text>
<text x="167.6" y="51.2">NRST</text>
<text x="272.2" y="52.4">VCC_3.3V</text>
<text x="12.7" y="56.2">SCL</text>
<text x="12.7" y="58.8">SDA</text>
<text x="167.6" y="61.3">SCL</text>
<text x="167.6" y="63.9">SDA</text>
<text x="27.6" y="67.7">GND</text>
<text x="130" y="82.9">VCC_3.3V</text>
<text x="167.6" y="79.1">SWIM</text>
<text x="254" y="79.1">GND</text>
<text x="157.9" y="94.3">LED_VIN</text>
<text x="254.4" y="93">GND</text>
<text x="20.2" y="96.9">VCC_3.3V</text>
<text x="101.7" y="109.6">GND</text>
<text x="244.2" y="122.3">LED_VIN</text>
<text x="232" y="128.6">VCC_5V</text>
<text x="235.8" y="136.2">GND</text>
<text x="79.7" y="138.7">VCC_5V</text>
<text x="150.3" y="141.3">VCC_3.3V</text>
<text x="69.1" y="161.6">GND</text>
<text x="111.8" y="160.3">GND</text>
<text x="231" y="157.8">SWIM</text>
<text x="231" y="160.3">NRST</text>
<text x="240.5" y="166.7">VCC_3.3V</text>
<text x="66.5" y="169.2">VCC_5V</text>
<text x="228.6" y="170.5">GND</text>
</g>
<g font-size="2.3" fill="#000080">
<text x="53.3" y="48.6">U2</text>
<text x="180.3" y="48.6">U1</text>
<text x="244.5" y="58.5">C2</text>
<text x="259.2" y="57">C11</text>
<text x="259.2" y="59.5">10nF</text>
<text x="244.5" y="66.7">1uF</text>
<text x="19.3" y="75.5">R22</text>
<text x="26.9" y="75.5">R21</text>
<text x="88.9" y="74">C3</text>
<text x="96.5" y="74">2.2 uF</text>
<text x="22.3" y="84.7" transform="rotate(-90 22.3 84.7)">4700 Ω</text>
<text x="30" y="84.7" transform="rotate(-90 30 84.7)">4700 Ω</text>
<text x="96.2" y="85.4">C4</text>
<text x="122.1" y="87.5">C5</text>
<text x="95.7" y="90.3">100nF</text>
<text x="122.1" y="90">10nF</text>
<text x="43.4" y="97.6">C6</text>
<text x="43.4" y="100.2">100nF</text>
<text x="53.3" y="96.9">MPU-6050</text>
<text x="180.3" y="96.9">STM8S103F3P6</text>
<text x="266.6" y="119.7">J2</text>
<text x="104.1" y="134.9">U3</text>
<text x="89.1" y="142.8">C8</text>
<text x="142.4" y="143.3">C7</text>
<text x="27.9" y="145.1">J1</text>
<text x="89.1" y="146.6">10uF</text>
<text x="142.4" y="145.9">22uF</text>
<text x="104.1" y="150.2">AMS1117-3.3</text>
<text x="266.3" y="155">P1</text>
<text x="266.6" y="152.7">UJC-HP-3-SMT-TR</text>
<text x="60.7" y="165.2">C9</text>
<text x="55.9" y="173">100uF</text>
<text x="266.3" y="170.8">TSW-104-08-G-S</text>
<text x="27.9" y="178.1">UJC-HP-3-SMT-TR</text>
</g>
<g font-size="1.4" fill="#b2b0d4">
<text x="247.6" y="57.7">(C12)</text>
<text x="91.9" y="73.2">(C23)</text>
<text x="99.3" y="84.6">(C21)</text>
<text x="125.2" y="86.7">(C24)</text>
<text x="46.5" y="96.8">(C22)</text>
<text x="92.2" y="142">(C32)</text>
<text x="145.5" y="142.5">(C31)</text>
<text x="63.8" y="164.3">(C41)</text>
</g>
</svg>
